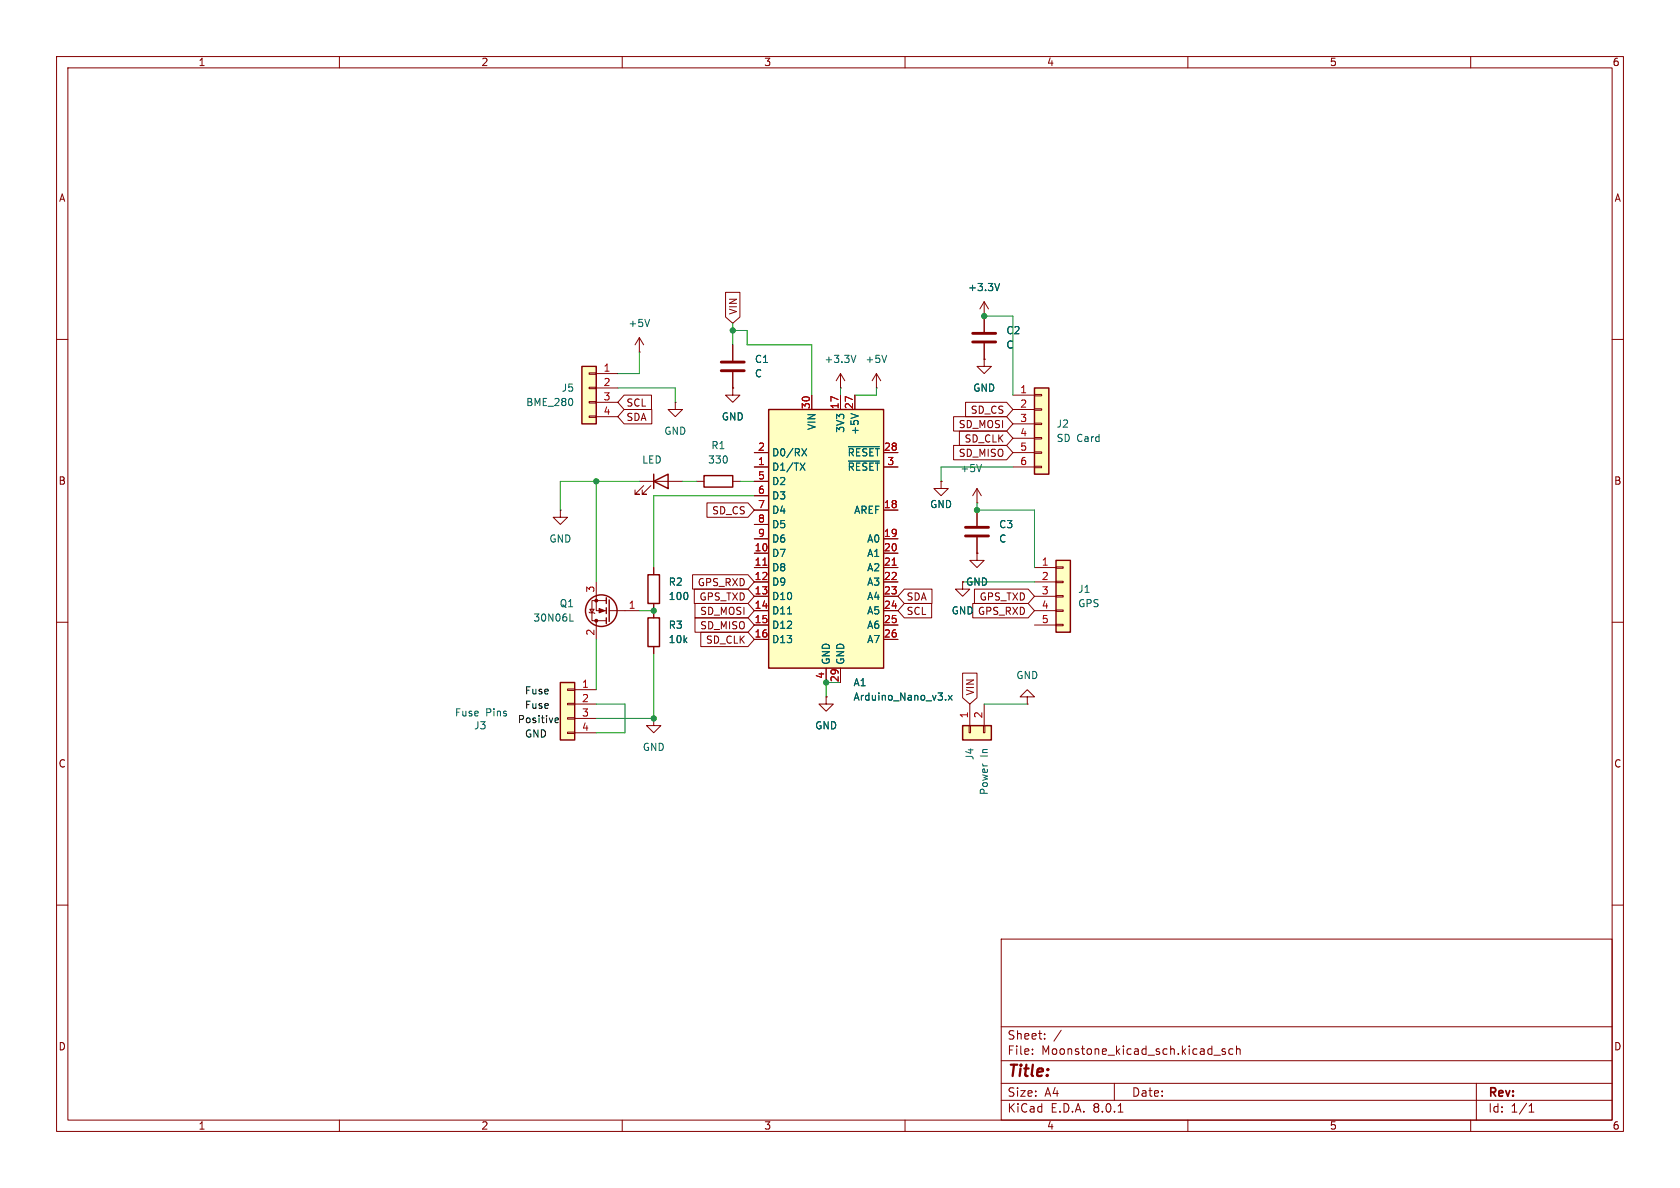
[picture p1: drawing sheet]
<svg xmlns="http://www.w3.org/2000/svg" width="297mm" height="210mm" viewBox="0 0 297 210" stroke-linecap="round" stroke-linejoin="round" font-family="sans-serif">
<g fill="none" stroke="#840000" stroke-width=".18">
<path d="M10 10h277v190h-277zM12 12h273v186h-273zM60 10v2M110 10v2M160 10v2M210 10v2M260 10v2M10 60h2M285 60h2M174 63.5v1.3h1.3l-1.3 1.2-1.3-1.2h1.3M174 63.5h.1M10 110h2"/>
<path d="M285 110h2M10 160h2M285 160h2M177 166h108v32h-108zM60 198v2M110 198v2M160 198v2M177 194.5h108M177 191.5h108M177 187.5h108M177 181.5h108M182.5 186.3v.1"/>
<path d="M182.5 185.5v.1M184.7 183.6v.1M184.7 182.8v.1M187.6 182.1l-1.3 2M197 191.5v3M197.7 196.6h.8M210 198v2M214.6 186.5h1.1M216.6 185.5l-.4-.1-.2 .2 .1 .2 .5 .2v.3h-.6M218 185.5l-.5-.1-.3 .3v.4l.2 .2h.6M218.6 185.5l.2-.1 .4 .1v.9M218.6 184.9v1.5"/>
<path d="M260 198v2M261 191.5v6.5M270.3 196.6h.9M270.3 195.5l.4-.4v1.5"/>
</g>
<path d="M102.9 64.8h2.5v10.1h-2.5z" fill="#ffffc2"/>
<path d="M104.1 73.5h1.3v.3h-1.3zM104.1 71h1.3v.2h-1.3zM104.1 68.5h1.3v.2h-1.3zM104.1 65.9h1.3v.3h-1.3zM105.4 66h3.8M105.4 68.6h3.8M105.4 71.1h3.8M105.4 73.7h3.8" fill="none" stroke="#840000" stroke-width=".18"/>
<path d="M102.9 64.8h2.5v10.1h-2.5z" fill="none" stroke="#840000" stroke-width=".25"/>
<path d="M101.2 70.7v.8" fill="none" stroke="#006464" stroke-width=".18"/>
<path d="M99.1 120.7h2.5v10.1h-2.5z" fill="#ffffc2"/>
<path d="M100.3 129.4h1.3v.3h-1.3zM100.3 126.9h1.3v.2h-1.3zM100.3 124.3h1.3v.3h-1.3zM100.3 121.8h1.3v.2h-1.3zM101.6 121.9h3.8M101.6 124.5h3.8M101.6 127h3.8M101.6 129.5h3.8" fill="none" stroke="#840000" stroke-width=".18"/>
<path d="M99.1 120.7h2.5v10.1h-2.5z" fill="none" stroke="#840000" stroke-width=".25"/>
<path d="M135.9 72.4h20.3v45.7h-20.3z" fill="#ffffc2"/>
<g fill="none" stroke="#840000" stroke-width=".25">
<path d="M135.9 72.4h20.3v45.7h-20.3zM107.2 105.7v1M107.2 107.4v1.1M107.2 109.2v1M107.7 106v3.9M114.6 101.6h2v5.1h-2z"/>
<circle cx="106.3" cy="107.9" r="2.79"/>
</g>
<g fill="none" stroke="#840000" stroke-width=".18">
<path d="M113 59.7l-.7 1.3M113 59.7v2.5M113 59.7l.8 1.3M113 62.2h.1M129.5 68.6v1.3h1.3l-1.3 1.2-1.2-1.2h1.2M129.5 68.6h.1M129.5 61v2.8M129.5 65.8v2.8M143.5 69.9v2.5M148.6 69.9v2.5M151.1 69.9v2.5M99.1 90.2v1.2h1.2l-1.2 1.3-1.3-1.3h1.3"/>
<path d="M99.1 90.2h.1M133.3 82.6h2.6M133.3 97.8h2.6M133.3 90.2h2.6M133.3 95.3h2.6M133.3 80h2.6M133.3 85.1h2.6M133.3 87.6h2.6M133.3 92.7h2.6M156.2 82.6h2.5M156.2 97.8h2.5M156.2 90.2h2.5"/>
<path d="M156.2 95.3h2.5M156.2 80h2.5M166.4 85.1v1.3h1.2l-1.2 1.2-1.3-1.2h1.3M166.4 85.1h.1M172.7 88.9h.1M172.7 97.8v1.3h1.3l-1.3 1.2-1.3-1.2h1.3M172.7 97.8h.1M172.7 86.4l-.7 1.2M172.7 86.4v2.5M172.7 90.2v2.8M172.7 95v2.8M172.7 86.4l.8 1.2"/>
<path d="M104.1 108.2l.2 .1h.7l.2 .2M104.3 107.7h.7l-.4 .6zM105.4 102.9v5.1h1.8M105.4 109.7v3.3M107.2 106.2h-2.6v3.5h2.6M107.7 108h5.3M115.6 100.3v1.3M115.6 106.7v1.3M133.3 100.3h2.6M133.3 102.9h2.6M133.3 105.4h2.6M133.3 108h2.6"/>
<path d="M133.3 110.5h2.6M133.3 113h2.6M146 118.1v2.6M148.6 118.1v2.6M156.2 100.3h2.5M156.2 102.9h2.5M156.2 105.4h2.5M156.2 108h2.5M156.2 110.5h2.5M156.2 113h2.5M170.2 102.9v1.2h1.2l-1.2 1.3-1.3-1.3h1.3M115.6 127v1.3h1.2l-1.2 1.2-1.3-1.2h1.3"/>
<path d="M115.6 127h.1M146 123.2v1.3h1.3l-1.3 1.2-1.2-1.2h1.2M146 123.2h.1"/>
</g>
<g fill="none" stroke="#006464" stroke-width=".18">
<path d="M114.8 56.5l-.4 1.2M141.8 79.3l.8 1.3M142.6 79.3l-.8 1.3M150 79h5.5M150.4 73.1l1.3 .4M141.5 81.9l.8 1.2M142.3 81.9l-.8 1.2M150 81.5h5.5M173.5 82.1l-.4 1.3M100.8 109.8h.6M139.2 108.5h.7M167.2 123.6v.2"/>
<path d="M167.6 122.9l.7 .9M168.3 122.9l-.7 .9"/>
</g>
<path d="M134.9 99.9h.7M157.7 99.9h.7" fill="none" stroke="#a90000" stroke-width=".18"/>
<path d="M127.5 65.5h4.1M127.5 64h4.1M170.7 94.7h4.1M170.7 93.2h4.1" fill="none" stroke="#840000" stroke-width=".51"/>
<g fill="#840000" stroke="#840000" stroke-width=".18">
<path d="M105.9 107.6l1 .4-1 .3z"/>
<circle cx="105.4" cy="106.2" r=".25"/>
<circle cx="105.4" cy="109.7" r=".25"/>
</g>
<path d="M186.7 99.1h2.5v12.7h-2.5z" fill="#ffffc2"/>
<g fill="none" stroke="#840000" stroke-width=".18">
<path d="M148.6 68.6h.1M148.6 66l-.8 1.3M148.6 66v2.6M148.6 66l.8 1.3M154.9 68.6h.1M154.9 66l-.7 1.3M154.9 66v2.6M154.9 66l.8 1.3M182.9 100.3h3.8M182.9 102.9h3.8M182.9 105.4h3.8M182.9 108h3.8"/>
<path d="M182.9 110.5h3.8M186.7 110.4h1.3v.2h-1.3zM186.7 107.8h1.3v.3h-1.3zM186.7 105.3h1.3v.2h-1.3zM186.7 102.7h1.3v.3h-1.3zM186.7 100.2h1.3v.3h-1.3z"/>
</g>
<path d="M186.7 99.1h2.5v12.7h-2.5z" fill="none" stroke="#840000" stroke-width=".25"/>
<path d="M151.3 62.8l-.4 1.3M156.8 62.8l-.5 1.3" fill="none" stroke="#006464" stroke-width=".18"/>
<path d="M170.2 128.3h5.1v2.5h-5.1z" fill="#ffffc2"/>
<path d="M171.3 128.3h.3v1.2h-.3zM171.4 124.5v3.8M173.9 128.3h.2v1.2h-.2zM174 124.5v3.8" fill="none" stroke="#840000" stroke-width=".18"/>
<path d="M170.2 128.3h5.1v2.5h-5.1z" fill="none" stroke="#840000" stroke-width=".25"/>
<path d="M182.9 68.6h2.5v15.2h-2.5z" fill="#ffffc2"/>
<g fill="none" stroke="#840000" stroke-width=".18">
<path d="M128.3 51.7h2.5v4.3l-1.3 1.2-1.2-1.2zM174 55.9h.1M174 53.3v5.4M174 53.3l-.8 1.3M174 53.3l.8 1.3M110.3 69.8h4.9v2.6h-4.9l-1.1-1.3zM110.3 72.4h4.9v2.5h-4.9l-1.1-1.2zM119.4 71.1v1.3h1.2l-1.2 1.3-1.3-1.3h1.3M119.4 71.1h.1M129.5 68.6h.1M129.5 61v2.8M129.5 65.8v2.8"/>
<path d="M143.5 69.9v2.5M148.6 69.9v2.5M151.1 69.9v2.5M168.6 78.7h9.4l1.1 1.3-1.1 1.3h-9.4zM168.6 73.7h9.4l1.1 1.2-1.1 1.3h-9.4zM169.6 76.2h8.4l1.1 1.3-1.1 1.2h-8.4zM170.7 71.1h7.3l1.1 1.3-1.1 1.3h-7.3zM174 63.5h.1M174 60.7v2.8M179.1 69.9h3.8M179.1 72.4h3.8M179.1 74.9h3.8"/>
<path d="M179.1 77.5h3.8M182.9 79.9h1.2v.2h-1.2zM182.9 77.3h1.2v.3h-1.2zM182.9 74.8h1.2v.3h-1.2zM182.9 72.3h1.2v.2h-1.2zM182.9 69.7h1.2v.3h-1.2zM113 85.1h7.6M113.8 85.9l-1.5 1.5h.7h-.7v-.8M115.1 85.9l-1.6 1.5h.8h-.8v-.8M123.2 85.1h1.3M125 88.9h7.2l1.1 1.3-1.1 1.2h-7.2zM129.5 85.1h1.3"/>
<path d="M133.3 80h2.6M133.3 82.6h2.6M133.3 85.1h2.6M133.3 97.8h2.6M133.3 90.2h2.6M133.3 95.3h2.6M133.3 87.6h2.6M133.3 92.7h2.6M156.2 80h2.5M156.2 82.6h2.5M156.2 97.8h2.5M156.2 90.2h2.5"/>
<path d="M156.2 95.3h2.5M166.4 85.1h.1M172.7 97.8h.1M172.7 90.2v2.8M172.7 95v2.8M179.1 80h3.8M179.1 82.6h3.8M182.9 82.4h1.2v.3h-1.2zM115.6 100.3v1.3M115.6 106.7v2.5M115.6 114.3v1.3M122.4 101.6h9.8l1.1 1.3-1.1 1.2h-9.8z"/>
<path d="M122.7 104.1h9.5l1.1 1.3-1.1 1.3h-9.5zM122.9 109.2h9.3l1.1 1.3-1.1 1.3h-9.3zM122.9 106.7h9.3l1.1 1.3-1.1 1.2h-9.3zM123.9 111.8h8.3l1.1 1.2-1.1 1.3h-8.3zM133.3 100.3h2.6M133.3 102.9h2.6M133.3 105.4h2.6M133.3 108h2.6M133.3 110.5h2.6M133.3 113h2.6M146 118.1v2.6M148.6 118.1v2.6"/>
<path d="M156.2 100.3h2.5M156.2 102.9h2.5M156.2 105.4h2.5M156.2 108h2.5M156.2 110.5h2.5M156.2 113h2.5M159.9 106.7h4.8v2.5h-4.8l-1.2-1.2zM159.9 104.1h4.9v2.6h-4.9l-1.2-1.3zM170.2 119h2.5v4.3l-1.3 1.2-1.2-1.2zM172 106.7h9.8l1.1 1.3-1.1 1.2h-9.8zM172.3 104.1h9.5l1.1 1.3-1.1 1.3h-9.5zM146 123.2h.1"/>
<path d="M181.6 123.2h1.3l-1.3-1.3-1.3 1.3h1.3v1.3M181.6 124.5h.1"/>
</g>
<path d="M182.9 68.6h2.5v15.2h-2.5zM115.6 85.1l2.5-1.3v2.6zM115.6 83.8v2.6M124.5 84.1h5v2h-5zM114.6 109.2h2v5.1h-2z" fill="none" stroke="#840000" stroke-width=".25"/>
<path d="M172 58.9h4M172 60.5h4" fill="none" stroke="#840000" stroke-width=".51"/>
<path d="M176.7 50.1l-.4 1.3M141.8 79.3l.8 1.3M142.6 79.3l-.8 1.3M150 79h5.5M150.4 73.1l1.3 .4M141.5 81.9l.8 1.2M142.3 81.9l-.8 1.2M150 81.5h5.5M139.2 108.5h.7M167.2 123.6v.2M167.6 122.9l.7 .9M168.3 122.9l-.7 .9" fill="none" stroke="#006464" stroke-width=".18"/>
<path d="M98.1 127.6l.2 .2 .4-.1M98.1 127.1l.2-.2h.3l.1 .2v.1l-.6 .1" fill="none" stroke="#0f0f0f" stroke-width=".18"/>
<g fill="none" stroke="#009600" stroke-width=".18">
<path d="M129.5 58.4h2.6v2.6h11.4v8.9M129.5 57.2v3.8M174 55.9h5.1v14M109.2 68.6h10.2v2.5M113 62.2v3.8h-3.8M148.6 68.6v1.3M154.9 68.6v1.3h-3.8M105.4 85.1v17.8M113 85.1h-13.9v5.1M120.6 85.1h2.6M130.8 85.1h2.5M133.3 87.6h-17.7v12.7"/>
<path d="M172.7 88.9v1.3h10.2v10.1M179.1 82.6h-12.7v2.5M105.4 113v8.9M113 108h2.6M115.6 115.6v11.4h-10.2M170.2 102.9h12.7M105.4 124.5h5.1v5h-5.1M148.6 120.7h-2.6v2.5M174 124.5h7.6"/>
</g>
<path d="M134.9 99.9h.7M157.7 99.9h.7" fill="none" stroke="#a90000" stroke-width=".18"/>
<g fill="#009600" stroke="#009600" stroke-width=".18">
<circle cx="129.5" cy="58.4" r=".46"/>
<circle cx="174" cy="55.9" r=".46"/>
<circle cx="115.6" cy="127" r=".46"/>
<circle cx="146" cy="120.7" r=".46"/>
<circle cx="105.4" cy="85.1" r=".46"/>
<circle cx="115.6" cy="108" r=".46"/>
<circle cx="172.7" cy="90.2" r=".46"/>
</g>
<text font-size="2.8" fill="#840000" x="178" y="190.9">Title:</text>
<g font-size="2.1" fill="#840000">
<text x="178" y="184">Sheet:</text>
<text x="178" y="186.7">File:</text>
<text x="184.1" y="186.7">Moonstone_kicad_sch.kicad_sch</text>
<text x="178" y="196.9">KiCad</text>
<text x="178" y="194.1">Size:</text>
<text x="184.7" y="194.1">A4</text>
<text x="185.7" y="196.9">E.D.A.</text>
<text x="193.3" y="196.9">8.0.1</text>
<text x="200" y="194.1">Date:</text>
<text x="263" y="194.3">Rev:</text>
<text x="263" y="196.9">Id:</text>
<text x="267.1" y="196.9">1/1</text>
</g>
<g font-size="1.8" fill="#840000">
<text x="35" y="11.9">1</text>
<text x="85" y="11.9">2</text>
<text x="135" y="11.9">3</text>
<text x="185" y="11.9">4</text>
<text x="235" y="11.9">5</text>
<text x="285" y="11.9">6</text>
<text x="10.3" y="35.9">A</text>
<text x="285.3" y="35.9">A</text>
<text x="130.5" y="55.7" transform="rotate(-90 130.5 55.7)">VIN</text>
<text x="110.6" y="72.1">SCL</text>
<text x="110.6" y="74.6">SDA</text>
<text x="169.4" y="75.9">SD_MOSI</text>
<text x="171.5" y="73.3">SD_CS</text>
<text x="169.4" y="81">SD_MISO</text>
<text x="170.4" y="78.4">SD_CLK</text>
<text x="10.3" y="85.9">B</text>
<text x="285.3" y="85.9">B</text>
<text x="125.8" y="91.1">SD_CS</text>
<text x="123.3" y="103.8">GPS_RXD</text>
<text x="123.6" y="106.4">GPS_TXD</text>
<text x="160.2" y="106.4">SDA</text>
<text x="170.7" y="103.7">GND</text>
<text x="173.1" y="106.4">GPS_TXD</text>
<text x="123.7" y="111.4">SD_MISO</text>
<text x="123.7" y="108.9">SD_MOSI</text>
<text x="124.7" y="114">SD_CLK</text>
<text x="160.2" y="108.9">SCL</text>
<text x="168.1" y="108.8">GND GPS_RXD</text>
<text x="172.4" y="123" transform="rotate(-90 172.4 123)">VIN</text>
<text x="10.3" y="135.9">C</text>
<text x="285.3" y="135.9">C</text>
<text x="10.3" y="185.9">D</text>
<text x="285.3" y="185.9">D</text>
<text x="35" y="199.9">1</text>
<text x="85" y="199.9">2</text>
<text x="135" y="199.9">3</text>
<text x="185" y="199.9">4</text>
<text x="235" y="199.9">5</text>
<text x="285" y="199.9">6</text>
</g>
<g font-size="1.8" fill="#006464">
<text x="171" y="51.7">+3.3V</text>
<text x="111" y="58">+5V</text>
<text x="177.8" y="59.3">C2</text>
<text x="133.4" y="64.4">C1</text>
<text x="145.6" y="64.4">+3.3V</text>
<text x="152.9" y="64.4">+5V</text>
<text x="177.8" y="61.8">C</text>
<text x="92.9" y="72">BME_280</text>
<text x="99.2" y="69.4">J5</text>
<text x="133.4" y="66.9">C</text>
<text x="172" y="69.4">GND</text>
<text x="117.3" y="77.1">GND</text>
<text x="127.5" y="74.5">GND</text>
<text x="144.4" y="76.1" transform="rotate(-90 144.4 76.1)">VIN</text>
<text x="149.5" y="76.6" transform="rotate(-90 149.5 76.6)">3V3</text>
<text x="152" y="77" transform="rotate(-90 152 77)">+5V</text>
<text x="186.7" y="75.8">J2</text>
<text x="113.4" y="82.1">LED</text>
<text x="125.1" y="82.1">330</text>
<text x="125.7" y="79.6">R1</text>
<text x="136.4" y="83.4">D1/TX</text>
<text x="136.4" y="80.9">D0/RX</text>
<text x="149.8" y="80.9">~{RESET}</text>
<text x="149.8" y="83.4">~{RESET}</text>
<text x="169.7" y="83.7">+5V</text>
<text x="186.7" y="78.3">SD Card</text>
<text x="136.4" y="86">D2</text>
<text x="136.4" y="88.5">D3</text>
<text x="136.4" y="91">D4</text>
<text x="136.4" y="93.6">D5</text>
<text x="150.9" y="91">AREF</text>
<text x="164.3" y="90">GND</text>
<text x="176.5" y="93.6">C3</text>
<text x="97" y="96.1">GND</text>
<text x="136.4" y="98.7">D7</text>
<text x="136.4" y="101.2">D8</text>
<text x="136.4" y="96.1">D6</text>
<text x="153.2" y="96.1">A0</text>
<text x="153.2" y="98.7">A1</text>
<text x="153.2" y="101.2">A2</text>
<text x="176.5" y="96.1">C</text>
<text x="98.8" y="107.5">Q1</text>
<text x="118.1" y="103.7">R2</text>
<text x="118.1" y="106.3">100</text>
<text x="136.4" y="103.7">D9</text>
<text x="136.4" y="106.3">D10</text>
<text x="153.2" y="103.7">A3</text>
<text x="153.2" y="106.3">A4</text>
<text x="190.5" y="105">J1</text>
<text x="190.5" y="107.5">GPS</text>
<text x="94.2" y="110.1">30N06L</text>
<text x="118.1" y="111.4">R3</text>
<text x="118.1" y="113.9">10k</text>
<text x="136.4" y="108.8">D11</text>
<text x="136.4" y="111.4">D12</text>
<text x="136.4" y="113.9">D13</text>
<text x="153.2" y="108.8">A5</text>
<text x="153.2" y="111.4">A6</text>
<text x="153.2" y="113.9">A7</text>
<text x="168.1" y="108.8">GND</text>
<text x="146.9" y="117.6" transform="rotate(-90 146.9 117.6)">GND</text>
<text x="149.5" y="117.6" transform="rotate(-90 149.5 117.6)">GND</text>
<text x="150.8" y="121.5">A1</text>
<text x="150.8" y="124.1">Arduino_Nano_v3.x</text>
<text x="179.6" y="120.2">GND</text>
<text x="80.3" y="126.8">Fuse</text>
<text x="83.7" y="129.1">J3</text>
<text x="85.9" y="126.8">Pins</text>
<text x="144" y="129.1">GND</text>
<text x="113.5" y="132.9">GND</text>
<text x="172.3" y="134.5" transform="rotate(-90 172.3 134.5)">J4</text>
<text x="174.9" y="133.8" transform="rotate(-90 174.9 133.8)">In</text>
<text x="174.9" y="140.6" transform="rotate(-90 174.9 140.6)">Power</text>
</g>
<g font-size="1.8" fill="#a90000">
<text x="106.6" y="65.8">1</text>
<text x="106.6" y="68.3">2</text>
<text x="106.6" y="70.9">3</text>
<text x="180.3" y="69.6">1</text>
<text x="106.6" y="73.4">4</text>
<text x="143.3" y="72.4" transform="rotate(-90 143.3 72.4)">30</text>
<text x="148.3" y="72.4" transform="rotate(-90 148.3 72.4)">17</text>
<text x="150.9" y="72.4" transform="rotate(-90 150.9 72.4)">27</text>
<text x="180.3" y="72.1">2</text>
<text x="180.3" y="74.7">3</text>
<text x="180.3" y="77.2">4</text>
<text x="133.9" y="82.3">1</text>
<text x="133.9" y="79.8">2</text>
<text x="156.2" y="79.8">28</text>
<text x="156.8" y="82.3">3</text>
<text x="180.3" y="79.8">5</text>
<text x="180.3" y="82.3">6</text>
<text x="133.9" y="84.8">5</text>
<text x="133.9" y="87.4">6</text>
<text x="133.9" y="89.9">7</text>
<text x="156.2" y="89.9">18</text>
<text x="133.9" y="92.5">8</text>
<text x="133.9" y="95">9</text>
<text x="156.2" y="95">19</text>
<text x="133.3" y="97.5">10</text>
<text x="133.3" y="100.1">11</text>
<text x="156.2" y="97.5">20</text>
<text x="156.2" y="100.1">21</text>
<text x="184.1" y="100.1">1</text>
<text x="105.2" y="104.8" transform="rotate(-90 105.2 104.8)">3</text>
<text x="111.1" y="107.7">1</text>
<text x="133.3" y="102.6">12</text>
<text x="133.3" y="105.2">13</text>
<text x="133.3" y="107.7">14</text>
<text x="156.2" y="102.6">22</text>
<text x="156.2" y="105.2">23</text>
<text x="156.2" y="107.7">24</text>
<text x="184.1" y="102.6">2</text>
<text x="184.1" y="105.2">3</text>
<text x="184.1" y="107.7">4</text>
<text x="105.2" y="112.5" transform="rotate(-90 105.2 112.5)">2</text>
<text x="133.3" y="110.2">15</text>
<text x="133.3" y="112.8">16</text>
<text x="156.2" y="110.2">25</text>
<text x="156.2" y="112.8">26</text>
<text x="184.1" y="110.2">5</text>
<text x="102.8" y="121.7">1</text>
<text x="102.8" y="124.2">2</text>
<text x="145.8" y="120.1" transform="rotate(-90 145.8 120.1)">4</text>
<text x="148.3" y="120.7" transform="rotate(-90 148.3 120.7)">29</text>
<text x="102.8" y="126.7">3</text>
<text x="102.8" y="129.3">4</text>
<text x="171.2" y="127.1" transform="rotate(-90 171.2 127.1)">1</text>
<text x="173.7" y="127.1" transform="rotate(-90 173.7 127.1)">2</text>
</g>
<g font-size="1.8" fill="#0f0f0f">
<text x="92.7" y="122.8">Fuse</text>
<text x="92.7" y="125.4">Fuse</text>
<text x="91.4" y="127.9">Positive</text>
<text x="92.7" y="130.5">GND</text>
</g>
</svg>
